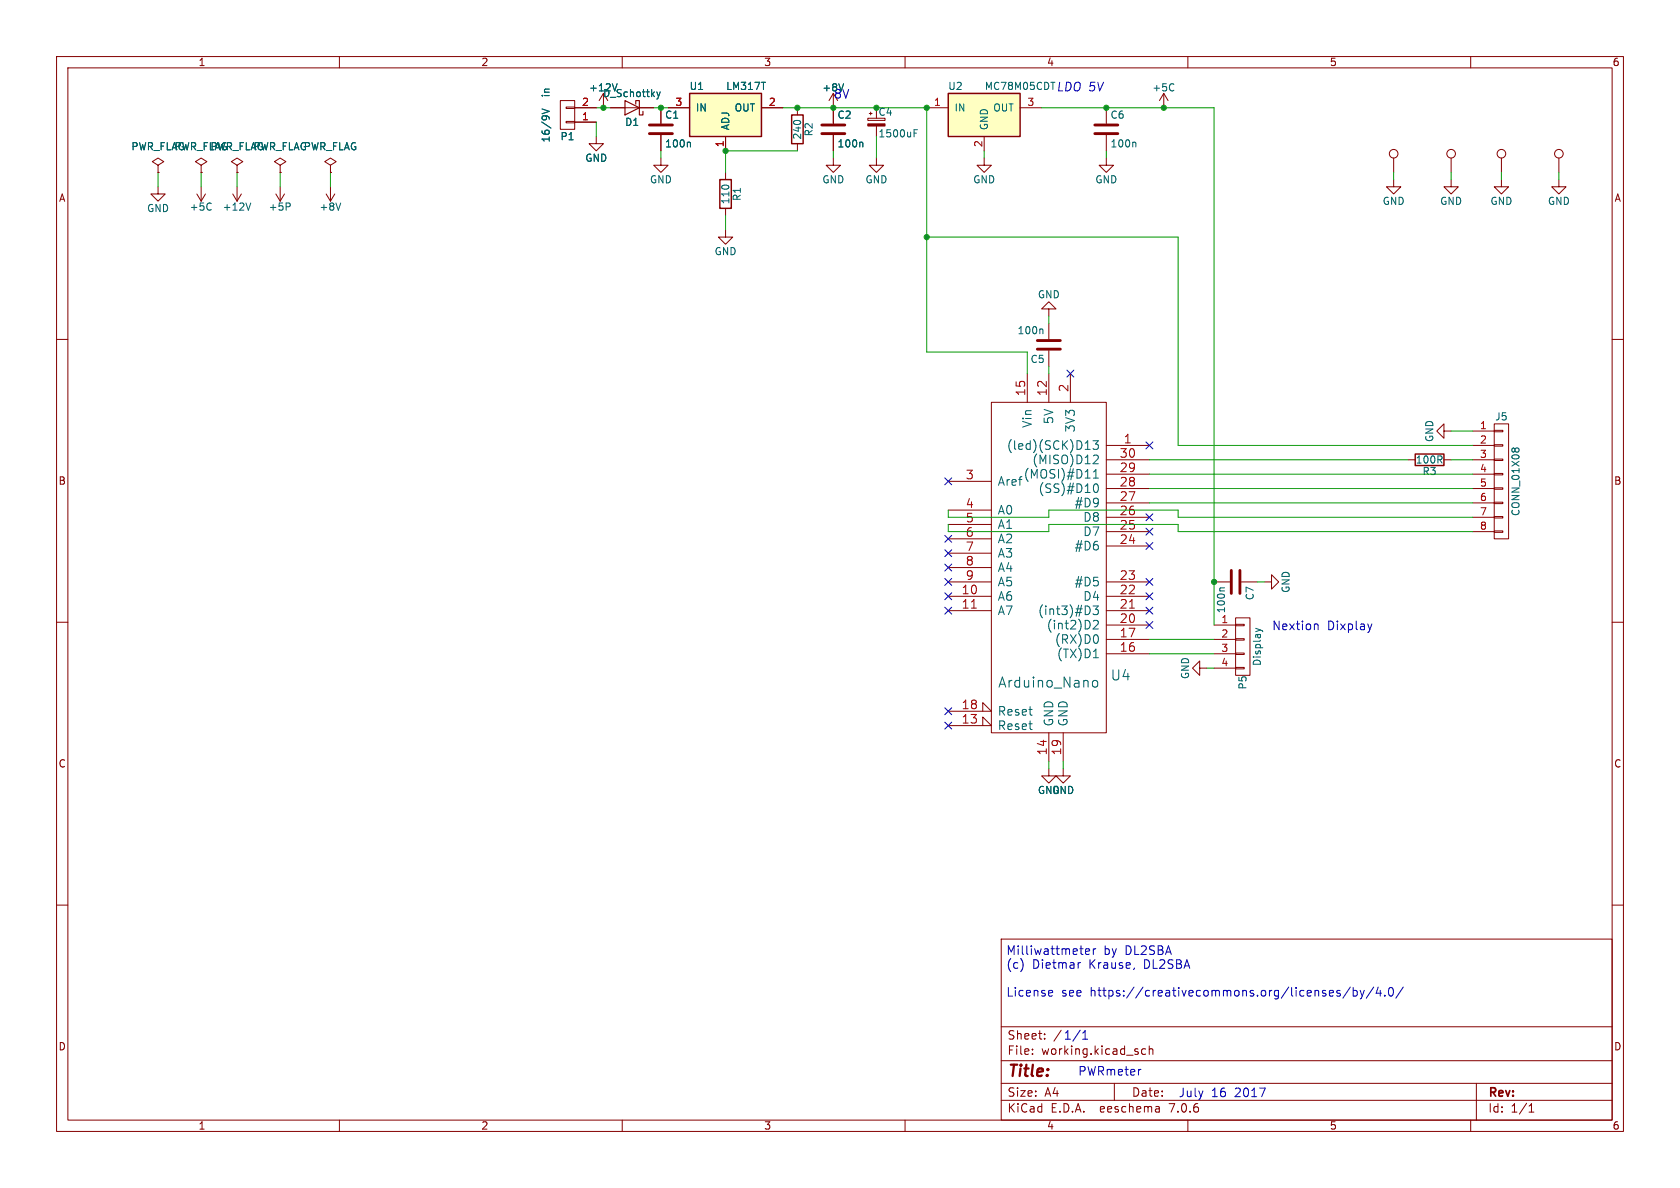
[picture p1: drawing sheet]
<svg xmlns="http://www.w3.org/2000/svg" width="297mm" height="210mm" viewBox="0 0 297 210" stroke-linecap="round" stroke-linejoin="round" font-family="sans-serif">
<g fill="none" stroke="#840000" stroke-width=".18">
<path d="M10 10h277v190h-277zM12 12h273v186h-273zM60 10v2M99.1 17.8h2.5v5.1h-2.5zM100.1 18.9h1.5v.3h-1.5zM101.6 19.1h3.8M105.9 17.8l.8-1.3v2.6M107.9 19.1h7.7M110 10v2M116.8 19.1v2.7M118.1 19.1h3.8M134.6 19.1h3.8"/>
<path d="M141 19.1v1.2M146.6 17.8l.7-1.3v5.3M153.9 19.8v.5M160 10v2M163.8 19.1h3.8M180.3 19.1h3.8M195.6 19.1v2.7M205.7 16.5l-.7 1.3M205.7 16.5v2.6M205.7 16.5l.8 1.3M210 10v2M260 10v2"/>
<path d="M27.9 29.2l1.1-.6-1.1-.7-1 .7 1 .6v1.3M27.9 30.5h.1M27.9 33v1.3h1.3l-1.3 1.3-1.2-1.3h1.2M34.8 34.3l.8 1.3M35.6 29.2l1-.6-1-.7-1.1 .7 1.1 .6v1.3M35.6 30.5h.1M35.6 33v2.6M36.3 34.3l-.7 1.3M41.1 34.3l.8 1.3M41.9 29.2l1-.6-1-.7-1 .7 1 .6v1.3M41.9 30.5h.1M41.9 33v2.6"/>
<path d="M42.7 34.3l-.8 1.3M48.8 34.3l.7 1.3M49.5 29.2l1-.6-1-.7-1 .7 1 .6v1.3M49.5 30.5h.1M49.5 33v2.6M50.3 34.3l-.8 1.3M57.7 34.3l.7 1.3M58.4 29.2l1-.6-1-.7-1 .7 1 .6v1.3M58.4 30.5h.1M58.4 33v2.6M59.2 34.3l-.8 1.3M100.1 21.5h1.5v.2h-1.5z"/>
<path d="M101.6 21.6h3.8M105.4 24.1v1.3h1.3l-1.3 1.3-1.3-1.3h1.3M116.8 27.9v1.3h1.3l-1.3 1.3-1.2-1.3h1.2M116.8 23.9v2.8M128.3 24.1v2.6M128.3 30.5v1.3M128.3 36.8v1.3M141 25.4v1.3M147.3 27.9v1.3h1.3l-1.3 1.3-1.3-1.3h1.3M147.3 23.9v2.8M153.4 20.9h3.1v.4h-3.1zM153.7 20.1h.5"/>
<path d="M154.9 27.9v1.3h1.3l-1.3 1.3-1.2-1.3h1.2M154.9 22.3v1.8M174 27.9v1.3h1.3l-1.3 1.3-1.3-1.3h1.3M174 24.1v2.6M195.6 27.9v1.3h1.2l-1.2 1.3-1.3-1.3h1.3M195.6 23.9v2.8M246.4 31.8v1.2h1.2l-1.2 1.3-1.3-1.3h1.3M246.4 27.9v2.6M256.5 31.8v1.2h1.3l-1.3 1.3-1.2-1.3h1.2M256.5 27.9v2.6M265.4 31.8v1.2h1.3l-1.3 1.3-1.2-1.3h1.2M265.4 27.9v2.6"/>
<path d="M275.6 31.8v1.2h1.3l-1.3 1.3-1.3-1.3h1.3M275.6 27.9v2.6M10 60h2M128.3 40.6v1.3h1.2l-1.2 1.3-1.3-1.3h1.3M185.4 54.6h1.3l-1.3-1.3-1.3 1.3h1.3v1.3M185.4 57.2v2.7M285 60h2M175.3 71.1h20.3v58.4h-20.3zM181.6 66v5.1M185.4 62v2.8M185.4 66v5.1M189.2 66v5.1"/>
<path d="M195.6 78.7h7.6M255.3 76.2v-1.3l-1.3 1.3 1.3 1.3v-1.3h1.2M260.3 78.7h3.9M260.3 76.2h3.9M264.2 74.9h2.5v20.4h-2.5zM264.2 78.6h1.5v.3h-1.5zM264.2 76.1h1.5v.2h-1.5zM167.6 85.1h7.7M167.6 90.2h7.7M167.6 92.7h7.7M167.6 95.3h7.7M167.6 97.8h7.7"/>
<path d="M195.6 96.5h7.6M195.6 94h7.6M195.6 91.4h7.6M195.6 88.9h7.6M195.6 86.4h7.6M195.6 83.8h7.6M195.6 81.3h7.6M248.9 81.3h1.3M255.3 81.3h1.2M260.3 94h3.9M260.3 91.4h3.9M260.3 88.9h3.9"/>
<path d="M260.3 86.4h3.9M260.3 83.8h3.9M260.3 81.3h3.9M264.2 93.9h1.5v.2h-1.5zM264.2 91.3h1.5v.3h-1.5zM264.2 88.8h1.5v.2h-1.5zM264.2 86.2h1.5v.3h-1.5zM264.2 83.7h1.5v.2h-1.5zM264.2 81.2h1.5v.2h-1.5zM10 110h2M167.6 102.9h7.7M167.6 105.4h7.7"/>
<path d="M167.6 108h7.7M167.6 100.3h7.7M195.6 102.9h7.6M195.6 105.4h7.6M195.6 108h7.6M195.6 115.6h7.6M195.6 113h7.6M195.6 110.5h7.6M212.1 118.1v-1.3l-1.3 1.3 1.3 1.3v-1.3h1.3M214.6 102.9h2.8M214.6 115.6h3.8M214.6 113h3.8"/>
<path d="M214.6 110.5h3.8M214.6 118.1h3.8M218.4 118h1.6v.2h-1.6zM218.4 115.4h1.6v.3h-1.6zM218.4 112.9h1.6v.3h-1.6zM218.4 110.4h1.6v.2h-1.6zM218.4 109.2h2.6v10.2h-2.6zM219.5 102.9h2.7M223.5 102.9h1.3v-1.3l1.3 1.3-1.3 1.2v-1.2M285 110h2M167.6 128.3h7.7l-1.6-1.6v1.6M167.6 125.7h7.7l-1.6-1.5v1.5"/>
<path d="M185.4 135.9v1.3h1.3l-1.3 1.2-1.3-1.2h1.3M185.4 129.5v5.1M188 135.9v1.3h1.2l-1.2 1.2-1.3-1.2h1.3M188 129.5v5.1M10 160h2M285 160h2M177 166h108v32h-108zM60 198v2M110 198v2M160 198v2M177 194.5h108M177 191.5h108"/>
<path d="M177 187.5h108M177 181.5h108M182.5 186.3v.1M182.5 185.5v.1M184.7 183.6v.1M184.7 182.8v.1M197 191.5v3M202.5 185.5l-.4-.1-.3 .3v.4l.2 .2h.5M203.2 185.5l.2-.1 .3 .1 .1 .9M203.2 184.9v1.5M204.9 195.7l.1 .9M205 196.5l-.2 .1"/>
<path d="M205 196h-.2M210 198v2M260 198v2M261 191.5v6.5M270.3 196.6h.9M270.3 195.5l.4-.4v1.5"/>
<circle cx="246.4" cy="27.2" r=".76"/>
<circle cx="256.5" cy="27.2" r=".76"/>
<circle cx="265.4" cy="27.2" r=".76"/>
<circle cx="275.6" cy="27.2" r=".76"/>
</g>
<g fill="none" stroke="#006464" stroke-width=".18">
<path d="M95.8 19.3l1.3 .4-1.3 .4M109.1 14.8l-.4 1.3M116.1 16.2l.3 .9M116.4 17.1l-.3 .4M116.7 16.2l-.3 .9M149.1 14.8l-.4 1.3M185.8 14.5h.7M207.3 14.8l.2 .1M207.5 16l-.2 .1M37.1 35.9l.2 .1M37.3 37l-.2 .2M44.3 35.9l-.4 1.3"/>
<path d="M51.1 35.9l.2 .2v.3l-.2 .2M60.2 35.9l-.4 1.3M121.9 25.1l.2 .2v.7M152.4 25.1l.1 .2v.7M161.6 23.5h.4M161.6 22.9h.6M200.6 25.1l.2 .2v.7M184.2 58.2l.2 .1v.7M191.9 79.4h.8M193.2 77.9h1l-.5 .6 .4 .1v.7l-.2 .1h-.5l-.2-.1M267.8 79.4l-.3-.2-.2 .2v.3M267.8 79.4l.1-.1 .4-.1 .2 .2v.3"/>
<path d="M267.8 79.4v.3M193.3 84.5h.9M193.4 85.7l.3-.2a.83 .83 0 0 1 .6 .7 .83 .83 0 0 1-.3 .8l-.3 .1-.3-.2M193.5 80.5h.5l.2 .4-1 1.1h1M193.7 83v1.5M193.3 109.8l.6-.1 .2 .1 .1 .3-1 1.1h1M193.3 116.3h.9M194.1 112.5v.9M194.2 107.1l-.5 .6 .4 .1v.7l-.2 .1h-.5l-.2-.1M216.5 103.9h-.7l-.2 .2M222 111.1l.8 .3M222.8 111.4l-.8 .3"/>
<path d="M222.8 111.4l.3 .1M193.2 120.4a.48 .48 0 0 1 .5-.1 .48 .48 0 0 1 .4 .3v.5a.48 .48 0 0 1-.5 .4 .48 .48 0 0 1-.5-.4z"/>
</g>
<path d="M114.8 23.6h4.1M114.8 22.1h4.1M145.3 23.6h4.1M145.3 22.1h4.1M193.5 23.6h4.1M193.5 22.1h4.1M183.4 60.2h4.1M183.4 61.7h4.1M217.7 100.8v4.1M219.2 100.8v4.1" fill="none" stroke="#840000" stroke-width=".51"/>
<path d="M153.4 21.9h3.1v.4h-3.1z" fill="#840000" stroke="#840000" stroke-width=".18"/>
<path d="M121.9 16.5h12.7v7.6h-12.7zM167.6 16.5h12.7v7.6h-12.7zM127.3 31.8h2v5h-2zM140 20.3h2v5.1h-2zM250.2 80.3h5.1v2h-5.1z" fill="none" stroke="#840000" stroke-width=".25"/>
<path d="M171.7 107.5h.9M199.7 107.5h.9" fill="none" stroke="#a90000" stroke-width=".18"/>
<path d="M110.5 17.8l2.5 1.3-2.5 1.2zM112.4 18.4v-.6h.6v2.5h.7v-.6" fill="none" stroke="#840000" stroke-width=".2"/>
<g fill="#ffffc2" stroke="#ffffc2" stroke-width=".18">
<path d="M167.6 16.5h12.7v7.6h-12.7z"/>
<path d="M121.9 16.5h12.7v7.6h-12.7z"/>
</g>
<g fill="none" stroke="#0000c2" stroke-width=".18">
<path d="M232.6 110.3h.2l.2 .2v.8M242.5 110.3l-.3 1M180.8 170.1v1M185.6 175.1h.4l.1 .3-.7 .2M186 176l-.4 .1M191 170.2h-.3l-.1 .3M191.9 168.2l.7-.1v-.3l-.5-.1-.2 .2 .1 .8h.6M193.3 167.7v1M193.7 167.7l-.3 .1-.1 .2M200.5 171.1l-.1 .3M235.2 175.1h.5v.3l-.7 .2M235.7 176l-.5 .1"/>
<path d="M236.9 175.1h-.4l-.2 .2 .1 .2 .5 .2v.3h-.6M238.7 174.5l-1.3 1.9M239.2 175.1h.5l.2 .3v.4l-.1 .2h-.6M239.2 174.6v1.5M240.5 175.1l.3 1M240.8 176.1l-.1 .3-.2 .2M241.2 175.1l-.4 1M242.9 174.5l-1.4 1.9M243.7 174.5l-.4 1.1h.9M244 175.1v1M244.8 175.9v.2M245.6 174.7l.2-.1a.83 .83 0 0 1 .6 .6 .83 .83 0 0 1-.3 .8l-.1 .1a.82 .82 0 0 1-.4-1.4z"/>
<path d="M248.1 174.5l-1.3 1.9M191.4 183.7h.9M191.4 182.6l.4-.4v1.5M201.6 189h.1"/>
</g>
<g fill="none" stroke="#009600" stroke-width=".18">
<path d="M105.4 19.1h2.5M115.6 19.1h2.5M138.4 19.1h25.4v43.1h17.8v3.8M184.1 19.1h30.5v91.4M27.9 30.5v2.5M35.6 30.5v2.5M41.9 30.5v2.5M49.5 30.5v2.5M58.4 30.5v2.5M105.4 21.6v2.5M116.8 26.7v1.2M128.3 38.1v2.5"/>
<path d="M141 26.7h-12.7v3.8M147.3 26.7v1.2M154.9 24.1v3.8M174 26.7v1.2M195.6 26.7v1.2M246.4 30.5v1.3M256.5 30.5v1.3M265.4 30.5v1.3M275.6 30.5v1.3M163.8 41.9h44.5v36.8h52M185.4 55.9v1.3M185.4 64.8v1.2"/>
<path d="M256.5 76.2h3.8M167.6 90.2v1.2h17.8v-1.2h22.9v1.2h52M167.6 92.7v1.3h17.8v-1.3h22.9v1.3h52M203.2 83.8h57.1M203.2 88.9h57.1M203.2 86.4h57.1M203.2 81.3h45.7M256.5 81.3h3.8M203.2 113h11.4M203.2 115.6h11.4M213.4 118.1h1.2M222.2 102.9h1.3"/>
<path d="M185.4 134.6v1.3M188 134.6v1.3"/>
</g>
<g fill="none" stroke="#000084" stroke-width=".18">
<path d="M188.6 65.4l1.2 1.2M189.8 65.4l-1.2 1.2M202.6 78.1l1.2 1.2M203.8 78.1l-1.2 1.2M167 94.6l1.2 1.3M167 99.7l1.2 1.2M167 84.5l1.2 1.2M167 97.2l1.2 1.2M168.2 94.6l-1.2 1.3M168.2 99.7l-1.2 1.2M168.2 84.5l-1.2 1.2M168.2 97.2l-1.2 1.2"/>
<path d="M202.6 93.4l1.2 1.2M202.6 90.8l1.2 1.2M202.6 95.9l1.2 1.2M203.8 93.4l-1.2 1.2M203.8 90.8l-1.2 1.2M203.8 95.9l-1.2 1.2M167 107.3l1.2 1.3M167 104.8l1.2 1.2M167 102.3l1.2 1.2M168.2 107.3l-1.2 1.3M168.2 104.8l-1.2 1.2M168.2 102.3l-1.2 1.2"/>
<path d="M202.6 104.8l1.2 1.2M202.6 109.9l1.2 1.2M202.6 102.3l1.2 1.2M202.6 107.3l1.2 1.3M203.8 104.8l-1.2 1.2M203.8 109.9l-1.2 1.2M203.8 102.3l-1.2 1.2M203.8 107.3l-1.2 1.3M167 127.7l1.2 1.2M167 125.1l1.2 1.2M168.2 127.7l-1.2 1.2M168.2 125.1l-1.2 1.2"/>
</g>
<g fill="#009600" stroke="#009600" stroke-width=".18">
<circle cx="214.6" cy="102.9" r=".46"/>
<circle cx="163.8" cy="41.9" r=".46"/>
<circle cx="154.9" cy="19.1" r=".46"/>
<circle cx="147.3" cy="19.1" r=".46"/>
<circle cx="163.8" cy="19.1" r=".46"/>
<circle cx="141" cy="19.1" r=".46"/>
<circle cx="205.7" cy="19.1" r=".46"/>
<circle cx="195.6" cy="19.1" r=".46"/>
<circle cx="128.3" cy="26.7" r=".46"/>
<circle cx="116.8" cy="19.1" r=".46"/>
<circle cx="106.7" cy="19.1" r=".46"/>
</g>
<text font-size="2.8" fill="#840000" x="178" y="190.9">Title:</text>
<g font-size="2.5" fill="#006464">
<text x="176.4" y="121.8">Arduino_Nano</text>
<text x="196.3" y="120.5">U4</text>
</g>
<g font-size="2.1" fill="#006464">
<text x="147.3" y="17.5">8V</text>
<text x="182.6" y="75.7" transform="rotate(-90 182.6 75.7)">Vin</text>
<text x="186.4" y="75" transform="rotate(-90 186.4 75)">5V</text>
<text x="190.2" y="76.5" transform="rotate(-90 190.2 76.5)">3V3</text>
<text x="177.9" y="79.7">(led)(SCK)D13</text>
<text x="182.4" y="82.3">(MISO)D12</text>
<text x="176.3" y="86.1">Aref</text>
<text x="180.9" y="84.8">(MOSI)#D11</text>
<text x="183.5" y="87.4">(SS)#D10</text>
<text x="189.9" y="89.9">#D9</text>
<text x="176.3" y="91.2">A0</text>
<text x="176.3" y="93.7">A1</text>
<text x="191.4" y="95">D7</text>
<text x="191.4" y="92.4">D8</text>
<text x="176.3" y="96.2">A2</text>
<text x="176.3" y="98.8">A3</text>
<text x="176.3" y="101.3">A4</text>
<text x="189.9" y="97.5">#D6</text>
<text x="176.3" y="106.4">A6</text>
<text x="176.3" y="103.9">A5</text>
<text x="189.9" y="103.9">#D5</text>
<text x="191.4" y="106.4">D4</text>
<text x="176.3" y="108.9">A7</text>
<text x="183.5" y="108.9">(int3)#D3</text>
<text x="185" y="111.5">(int2)D2</text>
<text x="186.4" y="114">(RX)D0</text>
<text x="186.8" y="116.6">(TX)D1</text>
<text x="176.3" y="129.3">Reset</text>
<text x="176.3" y="126.7">Reset</text>
<text x="186.4" y="128.5" transform="rotate(-90 186.4 128.5)">GND</text>
<text x="189" y="128.5" transform="rotate(-90 189 128.5)">GND</text>
</g>
<g font-size="2.1" fill="#0000c2">
<text x="186.7" y="16.3">LDO 5V</text>
<text x="224.8" y="111.5">Nextion</text>
<text x="234.6" y="111.5">Dixplay</text>
<text x="177.8" y="168.9">Milliwattmeter</text>
<text x="177.8" y="171.4">(c)</text>
<text x="182.5" y="171.4">Dietmar</text>
<text x="192.5" y="171.4">Krause,</text>
<text x="195.1" y="168.9">by</text>
<text x="198.9" y="168.9">DL2SBA</text>
<text x="202.4" y="171.4">DL2SBA</text>
<text x="177.8" y="176.3">License</text>
<text x="187.6" y="176.3">see</text>
<text x="192.8" y="176.3">https://creativecommons.org/licenses/by/4.0/</text>
<text x="186.2" y="184">/ 1/1</text>
<text x="190.5" y="190.2">PWRmeter</text>
<text x="208.3" y="194.1">July</text>
<text x="214.1" y="194.1">16</text>
<text x="218.3" y="194.1">2017</text>
</g>
<g font-size="2.1" fill="#a90000">
<text x="181.4" y="70.1" transform="rotate(-90 181.4 70.1)">15</text>
<text x="185.2" y="70.1" transform="rotate(-90 185.2 70.1)">12</text>
<text x="189" y="69.4" transform="rotate(-90 189 69.4)">2</text>
<text x="197.9" y="83.6">29</text>
<text x="197.9" y="81">30</text>
<text x="198.6" y="78.5">1</text>
<text x="170.6" y="84.8">3</text>
<text x="170.6" y="89.9">4</text>
<text x="197.9" y="88.6">27</text>
<text x="197.9" y="86.1">28</text>
<text x="170.6" y="92.5">5</text>
<text x="170.6" y="95">6</text>
<text x="197.9" y="93.7">25</text>
<text x="197.9" y="91.2">26</text>
<text x="170.6" y="97.5">7</text>
<text x="170.6" y="100.1">8</text>
<text x="197.9" y="96.3">24</text>
<text x="169.9" y="105.2">10</text>
<text x="169.9" y="107.7">11</text>
<text x="170.6" y="102.6">9</text>
<text x="197.9" y="107.7">21</text>
<text x="197.9" y="105.2">22</text>
<text x="197.9" y="102.6">23</text>
<text x="197.9" y="112.8">17</text>
<text x="197.9" y="110.2">20</text>
<text x="197.9" y="115.3">16</text>
<text x="169.9" y="125.5">18</text>
<text x="169.9" y="128">13</text>
<text x="185.2" y="133.6" transform="rotate(-90 185.2 133.6)">14</text>
<text x="187.7" y="133.6" transform="rotate(-90 187.7 133.6)">19</text>
</g>
<g font-size="2.1" fill="#840000">
<text x="178" y="184">Sheet:</text>
<text x="178" y="186.7">File:</text>
<text x="184.1" y="186.7">working.kicad_sch</text>
<text x="178" y="196.9">KiCad</text>
<text x="178" y="194.1">Size:</text>
<text x="184.7" y="194.1">A4</text>
<text x="185.7" y="196.9">E.D.A.</text>
<text x="194.6" y="196.9">eeschema</text>
<text x="200" y="194.1">Date:</text>
<text x="207" y="196.9">7.0.6</text>
<text x="263" y="194.3">Rev:</text>
<text x="263" y="196.9">Id:</text>
<text x="267.1" y="196.9">1/1</text>
</g>
<g font-size="1.8" fill="#840000">
<text x="35" y="11.9">1</text>
<text x="85" y="11.9">2</text>
<text x="135" y="11.9">3</text>
<text x="185" y="11.9">4</text>
<text x="235" y="11.9">5</text>
<text x="285" y="11.9">6</text>
<text x="10.3" y="35.9">A</text>
<text x="285.3" y="35.9">A</text>
<text x="10.3" y="85.9">B</text>
<text x="285.3" y="85.9">B</text>
<text x="10.3" y="135.9">C</text>
<text x="285.3" y="135.9">C</text>
<text x="10.3" y="185.9">D</text>
<text x="285.3" y="185.9">D</text>
<text x="35" y="199.9">1</text>
<text x="85" y="199.9">2</text>
<text x="135" y="199.9">3</text>
<text x="185" y="199.9">4</text>
<text x="235" y="199.9">5</text>
<text x="285" y="199.9">6</text>
</g>
<g font-size="1.8" fill="#006464">
<text x="97.4" y="16.9" transform="rotate(-90 97.4 16.9)">in</text>
<text x="104" y="16.4">+12V</text>
<text x="106.5" y="17.4">D_Schottky</text>
<text x="121.8" y="16.1">U1</text>
<text x="128.3" y="16.1">LM317T</text>
<text x="145.3" y="16.4">+8V</text>
<text x="167.5" y="16.1">U2</text>
<text x="174" y="16.1">MC78M05CDT</text>
<text x="203.6" y="16.4">+5C</text>
<text x="110.4" y="22.5">D1</text>
<text x="117.5" y="21.2">C1</text>
<text x="122.9" y="19.9">IN</text>
<text x="129.1" y="23.1" transform="rotate(-90 129.1 23.1)">ADJ</text>
<text x="129.8" y="19.9">OUT</text>
<text x="148" y="21.2">C2</text>
<text x="155.2" y="20.7">C4</text>
<text x="168.7" y="19.9">IN</text>
<text x="174.9" y="23.1" transform="rotate(-90 174.9 23.1)">GND</text>
<text x="175.5" y="19.9">OUT</text>
<text x="196.2" y="21.2">C6</text>
<text x="23.1" y="26.8">PWR_FLAG</text>
<text x="30.7" y="26.8">PWR_FLAG</text>
<text x="37.1" y="26.8">PWR_FLAG</text>
<text x="44.7" y="26.8">PWR_FLAG</text>
<text x="53.6" y="26.8">PWR_FLAG</text>
<text x="97.4" y="25.3" transform="rotate(-90 97.4 25.3)">16/9V</text>
<text x="99" y="25">P1</text>
<text x="103.4" y="28.8">GND</text>
<text x="117.5" y="26.3">100n</text>
<text x="141.8" y="24.8" transform="rotate(-90 141.8 24.8)">240</text>
<text x="143.9" y="24.2" transform="rotate(-90 143.9 24.2)">R2</text>
<text x="148" y="26.3">100n</text>
<text x="155.2" y="24.5">1500uF</text>
<text x="196.2" y="26.3">100n</text>
<text x="114.8" y="32.6">GND</text>
<text x="131.2" y="35.6" transform="rotate(-90 131.2 35.6)">R1</text>
<text x="145.3" y="32.6">GND</text>
<text x="152.9" y="32.6">GND</text>
<text x="172" y="32.6">GND</text>
<text x="193.5" y="32.6">GND</text>
<text x="25.9" y="37.7">GND</text>
<text x="33.4" y="37.4">+5C</text>
<text x="39.3" y="37.4">+12V</text>
<text x="47.4" y="37.4">+5P</text>
<text x="56.4" y="37.4">+8V</text>
<text x="129.1" y="36.2" transform="rotate(-90 129.1 36.2)">110</text>
<text x="244.3" y="36.4">GND</text>
<text x="254.5" y="36.4">GND</text>
<text x="263.4" y="36.4">GND</text>
<text x="273.6" y="36.4">GND</text>
<text x="126.2" y="45.3">GND</text>
<text x="183.4" y="52.9">GND</text>
<text x="179.8" y="59.3">100n</text>
<text x="182.1" y="64.4">C5</text>
<text x="264.2" y="74.5">J5</text>
<text x="250.2" y="82.1">100R</text>
<text x="253.6" y="78.2" transform="rotate(-90 253.6 78.2)">GND</text>
<text x="251.4" y="84.2">R3</text>
<text x="268.8" y="91.3" transform="rotate(-90 268.8 91.3)">CONN_01X08</text>
<text x="221.8" y="106.2" transform="rotate(-90 221.8 106.2)">C7</text>
<text x="228.2" y="104.9" transform="rotate(-90 228.2 104.9)">GND</text>
<text x="216.8" y="108.5" transform="rotate(-90 216.8 108.5)">100n</text>
<text x="223.1" y="117.8" transform="rotate(-90 223.1 117.8)">Display</text>
<text x="210.4" y="120.1" transform="rotate(-90 210.4 120.1)">GND</text>
<text x="220.6" y="122" transform="rotate(-90 220.6 122)">P5</text>
<text x="183.4" y="140.6">GND</text>
<text x="185.9" y="140.6">GND</text>
</g>
<g font-size="1.8" fill="#a90000">
<text x="102.8" y="21.3">1</text>
<text x="102.8" y="18.8">2</text>
<text x="119.3" y="18.8">3</text>
<text x="135.8" y="18.8">2</text>
<text x="165" y="18.8">1</text>
<text x="181.5" y="18.8">3</text>
<text x="128" y="26.1" transform="rotate(-90 128 26.1)">1</text>
<text x="173.7" y="26.1" transform="rotate(-90 173.7 26.1)">2</text>
<text x="261.5" y="75.9">1</text>
<text x="261.5" y="78.5">2</text>
<text x="261.5" y="81">3</text>
<text x="261.5" y="83.6">4</text>
<text x="261.5" y="86.1">5</text>
<text x="261.5" y="88.6">6</text>
<text x="261.5" y="91.2">7</text>
<text x="261.5" y="93.7">8</text>
<text x="215.8" y="110.2">1</text>
<text x="215.8" y="112.8">2</text>
<text x="215.8" y="115.3">3</text>
<text x="215.8" y="117.9">4</text>
</g>
</svg>
